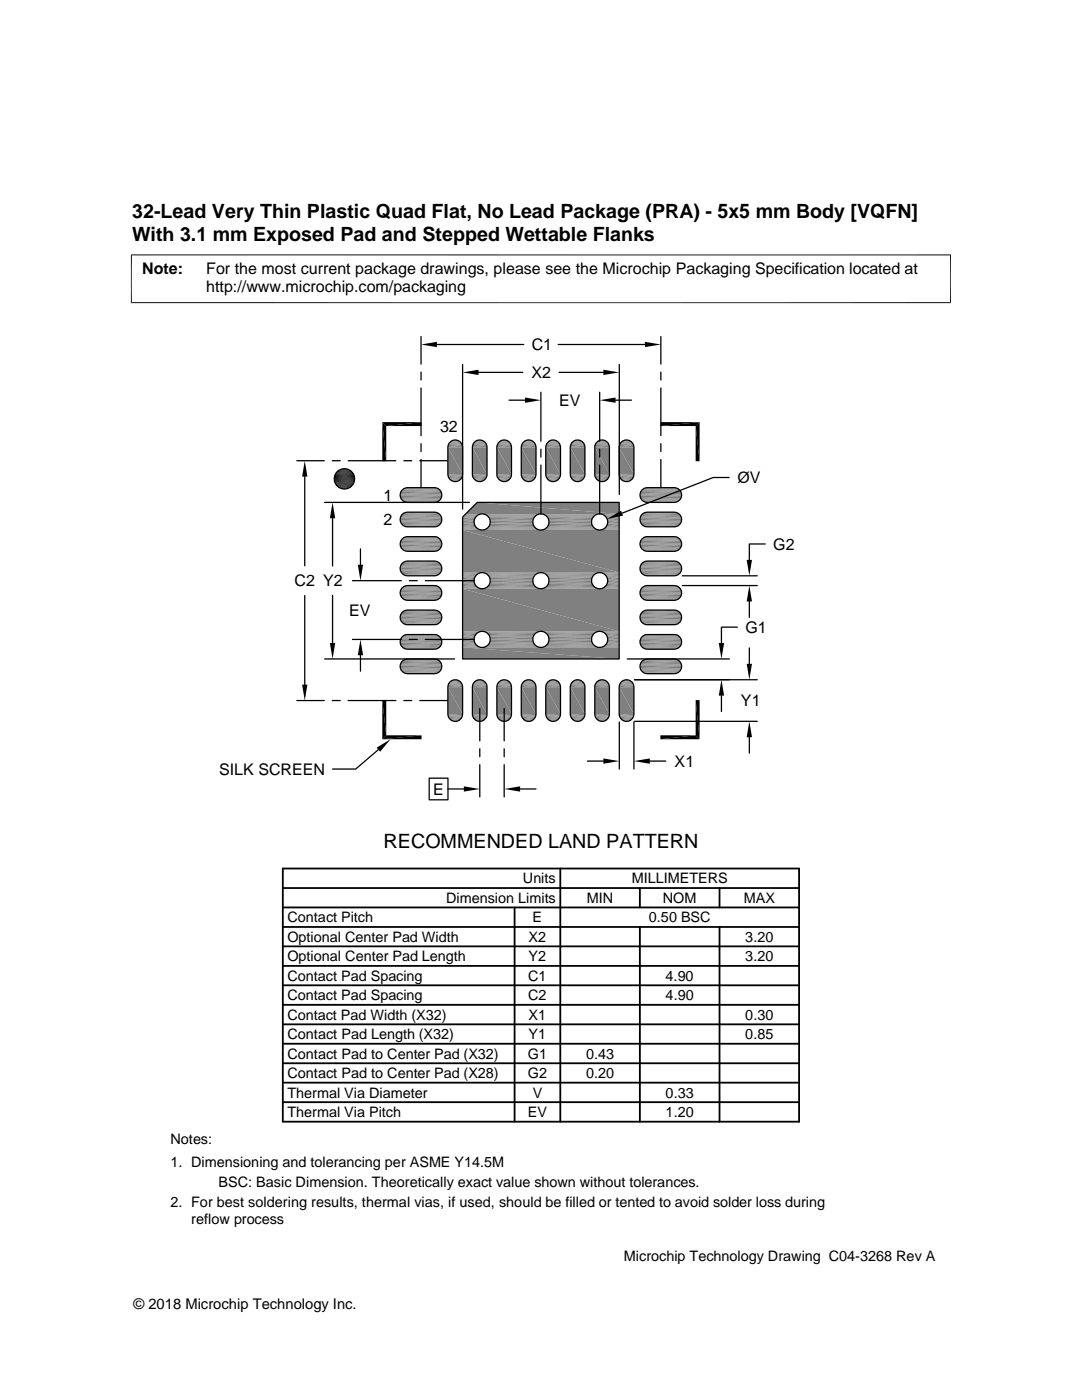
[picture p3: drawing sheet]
<svg xmlns="http://www.w3.org/2000/svg" width="216mm" height="279mm" viewBox="0 0 216 279" stroke-linecap="round" stroke-linejoin="round" font-family="sans-serif">
<g fill="#808080">
<path d="M124.6 87.9h.8z"/>
<path d="M124.9 87.8l.5 .1z"/>
<path d="M119.7 87.9h.8z"/>
<path d="M120 87.8l.5 .1z"/>
<path d="M114.9 87.9h.8z"/>
<path d="M115.1 87.8l.6 .1z"/>
<path d="M110 87.9h.8z"/>
<path d="M110.2 87.8l.6 .1z"/>
<path d="M105.1 87.9h.8z"/>
<path d="M105.3 87.8l.6 .1z"/>
<path d="M100.2 87.9h.8z"/>
<path d="M100.5 87.8l.5 .1z"/>
<path d="M95.3 87.9h.8z"/>
<path d="M95.6 87.8l.5 .1z"/>
<path d="M90.4 87.9h.8z"/>
<path d="M90.7 87.8l.5 .1z"/>
<path d="M124.4 88l.2-.1 1.1 .1z"/>
<path d="M124.6 87.9l1.1 .1z"/>
<path d="M119.5 88l.2-.1 1.1 .1z"/>
<path d="M119.7 87.9l1.1 .1z"/>
<path d="M114.6 88l.3-.1 1 .1z"/>
<path d="M114.9 87.9l1 .1z"/>
<path d="M109.7 88l.3-.1 1 .1z"/>
<path d="M110 87.9l1 .1z"/>
<path d="M104.8 88l.3-.1 1.1 .1z"/>
<path d="M105.1 87.9l1.1 .1z"/>
<path d="M99.9 88l.3-.1 1.1 .1z"/>
<path d="M100.2 87.9l1.1 .1z"/>
<path d="M95.1 88l.2-.1 1.1 .1z"/>
<path d="M95.3 87.9l1.1 .1z"/>
<path d="M90.2 88l.2-.1 1.1 .1z"/>
<path d="M90.4 87.9l1.1 .1z"/>
<path d="M124.1 88.1l.3-.1 1.5 .1z"/>
<path d="M124.4 88h1.3l.2 .1z"/>
<path d="M119.3 88.1l.2-.1 1.5 .1z"/>
<path d="M119.5 88h1.3l.2 .1z"/>
<path d="M114.4 88.1l.2-.1 1.5 .1z"/>
<path d="M114.6 88h1.3l.2 .1z"/>
<path d="M109.5 88.1l.2-.1 1.6 .1z"/>
<path d="M109.7 88h1.3l.3 .1z"/>
<path d="M104.6 88.1l.2-.1 1.6 .1z"/>
<path d="M104.8 88h1.4l.2 .1z"/>
<path d="M99.7 88.1l.2-.1 1.6 .1z"/>
<path d="M99.9 88h1.4l.2 .1z"/>
<path d="M94.8 88.1l.3-.1 1.5 .1z"/>
<path d="M95.1 88h1.3l.2 .1z"/>
<path d="M90 88.1l.2-.1 1.5 .1z"/>
<path d="M90.2 88h1.3l.2 .1z"/>
</g>
<path d="M123.9 88.2h2.2" fill="none" stroke="#808080" stroke-width=".2"/>
<path d="M124.1 88.1h1.8l.2 .2z" fill="#808080"/>
<path d="M119.1 88.2h2.1" fill="none" stroke="#808080" stroke-width=".2"/>
<path d="M119.3 88.1h1.7l.2 .2z" fill="#808080"/>
<path d="M114.2 88.2h2.1" fill="none" stroke="#808080" stroke-width=".2"/>
<path d="M114.4 88.1h1.7l.2 .2z" fill="#808080"/>
<path d="M109.3 88.2h2.1" fill="none" stroke="#808080" stroke-width=".2"/>
<path d="M109.5 88.1h1.8l.1 .2z" fill="#808080"/>
<path d="M104.4 88.2h2.2" fill="none" stroke="#808080" stroke-width=".2"/>
<path d="M104.6 88.1h1.8l.2 .2z" fill="#808080"/>
<path d="M99.5 88.2h2.2" fill="none" stroke="#808080" stroke-width=".2"/>
<path d="M99.7 88.1h1.8l.2 .2z" fill="#808080"/>
<path d="M94.6 88.2h2.2" fill="none" stroke="#808080" stroke-width=".2"/>
<path d="M94.8 88.1h1.8l.2 .2z" fill="#808080"/>
<path d="M89.7 88.2h2.2" fill="none" stroke="#808080" stroke-width=".2"/>
<path d="M90 88.1h1.7l.2 .2z" fill="#808080"/>
<path d="M89.6 88.4h2.5M94.5 88.4h2.5M99.4 88.4h2.5M104.2 88.4h2.5M109.1 88.4h2.5M114 88.4h2.5M118.9 88.4h2.5M123.8 88.4h2.5" fill="none" stroke="#808080" stroke-width=".21"/>
<g fill="none" stroke="#808080" stroke-width=".25">
<path d="M89.4 88.9h2.9M89.5 88.6h2.7M94.3 88.9h2.9M94.4 88.6h2.7M99.2 88.9h2.8M99.2 88.6h2.8M104.1 88.9h2.8M104.1 88.6h2.7M108.9 88.9h2.9M109 88.6h2.7M113.8 88.9h2.9M113.9 88.6h2.7"/>
<path d="M118.7 88.9h2.9M118.8 88.6h2.7M123.6 88.9h2.8M123.7 88.6h2.7"/>
</g>
<path d="M89.4 89.1h2.9M94.3 89.1h2.9M99.1 89.1h3M104 89.1h3M108.9 89.1h2.9M113.8 89.1h2.9M118.7 89.1h2.9M123.5 89.1h3" fill="none" stroke="#808080" stroke-width=".28"/>
<g fill="#808080">
<path d="M123.5 89.3l3 5.3h-3z"/>
<path d="M123.5 89.3h3v5.3z"/>
<path d="M118.7 89.3l2.9 5.3h-2.9z"/>
<path d="M118.7 89.3h2.9v5.3z"/>
<path d="M113.8 89.3l2.9 5.3h-2.9z"/>
<path d="M113.8 89.3h2.9v5.3z"/>
<path d="M108.9 89.3l2.9 5.3h-2.9z"/>
<path d="M108.9 89.3h2.9v5.3z"/>
<path d="M104 89.3l3 5.3h-3z"/>
<path d="M104 89.3h3v5.3z"/>
<path d="M99.1 89.3l3 5.3h-3z"/>
<path d="M99.1 89.3h3v5.3z"/>
<path d="M94.3 89.3l2.9 5.3h-2.9z"/>
<path d="M94.3 89.3h2.9v5.3z"/>
<path d="M89.4 89.3l2.9 5.3h-2.9z"/>
<path d="M89.4 89.3h2.9v5.3z"/>
</g>
<path d="M89.4 94.8h2.9M94.3 94.8h2.9M99.1 94.8h3M104 94.8h3M108.9 94.8h2.9M113.8 94.8h2.9M118.7 94.8h2.9M123.5 94.8h3" fill="none" stroke="#808080" stroke-width=".28"/>
<g fill="none" stroke="#808080" stroke-width=".25">
<path d="M89.4 95h2.9M89.5 95.3h2.7M94.3 95h2.9M94.4 95.3h2.7M99.2 95h2.8M99.2 95.3h2.8M104.1 95h2.8M104.1 95.3h2.7M108.9 95h2.9M109 95.3h2.7M113.8 95h2.9M113.9 95.3h2.7"/>
<path d="M118.7 95h2.9M118.8 95.3h2.7M123.6 95h2.8M123.7 95.3h2.7"/>
</g>
<path d="M89.6 95.5h2.5M94.5 95.5h2.5M99.4 95.5h2.5M104.2 95.5h2.5M109.1 95.5h2.5M114 95.5h2.5M118.9 95.5h2.5M123.8 95.5h2.5" fill="none" stroke="#808080" stroke-width=".21"/>
<path d="M123.9 95.6l2 .2h-1.8z" fill="#808080"/>
<path d="M123.9 95.7h2.2" fill="none" stroke="#808080" stroke-width=".2"/>
<path d="M119.1 95.6l1.9 .2h-1.7z" fill="#808080"/>
<path d="M119.1 95.7h2.1" fill="none" stroke="#808080" stroke-width=".2"/>
<path d="M114.2 95.6l1.9 .2h-1.7z" fill="#808080"/>
<path d="M114.2 95.7h2.1" fill="none" stroke="#808080" stroke-width=".2"/>
<path d="M109.3 95.6l2 .2h-1.8z" fill="#808080"/>
<path d="M109.3 95.7h2.1" fill="none" stroke="#808080" stroke-width=".2"/>
<path d="M104.4 95.6l2 .2h-1.8z" fill="#808080"/>
<path d="M104.4 95.7h2.2" fill="none" stroke="#808080" stroke-width=".2"/>
<path d="M99.5 95.6l2 .2h-1.8z" fill="#808080"/>
<path d="M99.5 95.7h2.2" fill="none" stroke="#808080" stroke-width=".2"/>
<path d="M94.6 95.6l2 .2h-1.8z" fill="#808080"/>
<path d="M94.6 95.7h2.2" fill="none" stroke="#808080" stroke-width=".2"/>
<path d="M89.7 95.6l2 .2h-1.7z" fill="#808080"/>
<path d="M89.7 95.7h2.2" fill="none" stroke="#808080" stroke-width=".2"/>
<g fill="#808080">
<path d="M124.1 95.8l1.6 .1h-1.3z"/>
<path d="M124.1 95.8h1.8l-.2 .1z"/>
<path d="M119.3 95.8l1.5 .1h-1.3z"/>
<path d="M119.3 95.8h1.7l-.2 .1z"/>
<path d="M114.4 95.8l1.5 .1h-1.3z"/>
<path d="M114.4 95.8h1.7l-.2 .1z"/>
<path d="M109.5 95.8l1.5 .1h-1.3z"/>
<path d="M109.5 95.8h1.8l-.3 .1z"/>
<path d="M104.6 95.8l1.6 .1h-1.4z"/>
<path d="M104.6 95.8h1.8l-.2 .1z"/>
<path d="M99.7 95.8l1.6 .1h-1.4z"/>
<path d="M99.7 95.8h1.8l-.2 .1z"/>
<path d="M94.8 95.8l1.6 .1h-1.3z"/>
<path d="M94.8 95.8h1.8l-.2 .1z"/>
<path d="M90 95.8l1.5 .1h-1.3z"/>
<path d="M90 95.8h1.7l-.2 .1z"/>
<path d="M124.4 95.9l1 .2z"/>
<path d="M124.4 95.9h1.3l-.3 .2z"/>
<path d="M119.5 95.9l1 .2z"/>
<path d="M119.5 95.9h1.3l-.3 .2z"/>
<path d="M114.6 95.9l1.1 .2z"/>
<path d="M114.6 95.9h1.3l-.2 .2z"/>
<path d="M109.7 95.9l1.1 .2z"/>
<path d="M109.7 95.9h1.3l-.2 .2z"/>
<path d="M104.8 95.9l1.1 .2z"/>
<path d="M104.8 95.9h1.4l-.3 .2z"/>
<path d="M99.9 95.9l1.1 .2z"/>
<path d="M99.9 95.9h1.4l-.3 .2z"/>
<path d="M95.1 95.9l1 .2z"/>
<path d="M95.1 95.9h1.3l-.3 .2z"/>
<path d="M90.2 95.9l1 .2z"/>
<path d="M90.2 95.9h1.3l-.3 .2z"/>
<path d="M124.6 96.1h.6z"/>
<path d="M124.6 96.1h.8z"/>
<path d="M119.7 96.1h.6z"/>
<path d="M119.7 96.1h.8z"/>
<path d="M114.9 96.1h.5z"/>
<path d="M114.9 96.1h.8z"/>
<path d="M110 96.1h.5z"/>
<path d="M110 96.1h.8z"/>
<path d="M105.1 96.1h.5z"/>
<path d="M105.1 96.1h.8z"/>
<path d="M100.2 96.1h.5z"/>
<path d="M100.2 96.1h.8z"/>
<path d="M95.3 96.1h.6z"/>
<path d="M95.3 96.1h.8z"/>
<path d="M90.4 96.1h.6z"/>
<path d="M90.4 96.1h.8z"/>
</g>
<g fill="none" stroke="#808080" stroke-width=".2">
<path d="M80.3 100h7.4M80.3 97.6h7.4M80.5 97.5h7M80.8 97.4h6.4M81 97.3h6M128.2 100h7.3M128.2 97.6h7.3M128.4 97.5h6.9M128.7 97.4h6.4M128.9 97.3h5.9M80.1 107.6h7.8M80.1 112.5h7.8"/>
<path d="M80.1 104.7h7.8M80.1 109.5h7.8M80.1 119.3h7.8M80.3 104.8h7.4M80.3 109.7h7.4M80.3 114.6h7.4M80.3 119.5h7.4M80.3 102.5h7.4M80.3 107.4h7.4M80.3 112.3h7.4M80.3 117.2h7.4M80.5 100.1h7"/>
<path d="M80.5 105h7M80.5 109.9h7M80.5 114.7h7M80.5 119.6h7M80.5 102.4h7M80.5 107.3h7M80.5 112.1h7M80.5 117h7M80.8 100.2h6.4M80.8 105.1h6.4M80.8 110h6.4M80.8 114.9h6.4"/>
<path d="M80.8 119.7h6.4M80.8 102.3h6.4M80.8 107.2h6.4M80.8 112h6.4M80.8 116.9h6.4M81 102.2h6M81 107.1h6M81 112h6M81 116.9h6M81 100.3h6M81 110h6M81 114.9h6"/>
<path d="M81 119.8h6M128 107.6h7.7M128 112.5h7.7M128 104.7h7.7M128 109.5h7.7M128 119.3h7.7M128.2 104.8h7.3M128.2 109.7h7.3M128.2 114.6h7.3M128.2 119.5h7.3M128.2 102.5h7.3M128.2 107.4h7.3"/>
<path d="M128.2 112.3h7.3M128.2 117.2h7.3M128.4 100.1h6.9M128.4 105h6.9M128.4 109.9h6.9M128.4 114.7h6.9M128.4 119.6h6.9M128.4 102.4h6.9M128.4 107.3h6.9M128.4 112.1h6.9M128.4 117h6.9M128.7 100.2h6.4"/>
<path d="M128.7 105.1h6.4M128.7 110h6.4M128.7 114.9h6.4M128.7 119.7h6.4M128.7 102.3h6.4M128.7 107.2h6.4M128.7 112h6.4M128.7 116.9h6.4M128.9 102.2h5.9M128.9 107.1h5.9M128.9 112h5.9M128.9 116.9h5.9"/>
<path d="M128.9 100.3h5.9M128.9 110h5.9M128.9 114.9h5.9M128.9 119.8h5.9M80.1 122.2h7.8M80.1 127.1h7.8M80.1 124.2h7.8M80.3 124.4h7.4M80.3 129.3h7.4M80.3 134.1h7.4M80.3 122h7.4M80.3 126.9h7.4"/>
<path d="M80.3 131.8h7.4M80.5 124.5h7M80.5 129.4h7M80.5 134.3h7M80.5 121.9h7M80.5 126.8h7M80.5 131.7h7M80.8 124.6h6.4M80.8 129.5h6.4M80.8 134.4h6.4M80.8 121.8h6.4M80.8 126.7h6.4"/>
<path d="M80.8 131.6h6.4M81 121.8h6M81 126.7h6M81 131.5h6M81 124.7h6M81 129.6h6M81 134.4h6M128 122.2h7.7M128 127.1h7.7M128 124.2h7.7M128.2 124.4h7.3M128.2 129.3h7.3"/>
<path d="M128.2 134.1h7.3M128.2 122h7.3M128.2 126.9h7.3M128.2 131.8h7.3M128.4 124.5h6.9M128.4 129.4h6.9M128.4 134.3h6.9M128.4 121.9h6.9M128.4 126.8h6.9M128.4 131.7h6.9M128.7 124.6h6.4M128.7 129.5h6.4"/>
<path d="M128.7 134.4h6.4M128.7 121.8h6.4M128.7 126.7h6.4M128.7 131.6h6.4M128.9 121.8h5.9M128.9 126.7h5.9M128.9 131.5h5.9M128.9 124.7h5.9M128.9 129.6h5.9M128.9 134.4h5.9"/>
</g>
<g fill="none" stroke="#808080" stroke-width=".21">
<path d="M80.1 97.8h7.8M80.1 99.8h7.8M128 97.8h7.7M128 99.8h7.7M80 114.2h8M80 102.9h8M80 117.6h8M80.1 102.7h7.8M80.1 117.3h7.8M80.1 114.4h7.8M127.9 114.2h7.9M127.9 102.9h7.9"/>
<path d="M127.9 117.6h7.9M128 102.7h7.7M128 117.3h7.7M128 114.4h7.7M80 128.9h8M80.1 132h7.8M80.1 129.1h7.8M80.1 134h7.8M127.9 128.9h7.9M128 132h7.7M128 129.1h7.7M128 134h7.7"/>
</g>
<g fill="none" stroke="#808080" stroke-width=".23">
<path d="M80 99.6h8M80 98h8M127.9 99.6h7.9M127.9 98h7.9M80 104.4h8M80 109.3h8M80 119.1h8M80 107.8h8M80 112.7h8M127.9 104.4h7.9M127.9 109.3h7.9M127.9 119.1h7.9"/>
<path d="M127.9 107.8h7.9M127.9 112.7h7.9M80 124h8M80 133.7h8M80 122.4h8M80 127.3h8M80 132.2h8M127.9 124h7.9M127.9 133.7h7.9M127.9 122.4h7.9M127.9 127.3h7.9M127.9 132.2h7.9"/>
</g>
<g fill="none" stroke="#808080" stroke-width=".25">
<path d="M79.9 98.5h8.2M79.9 99.1h8.2M79.9 99.3h8.2M79.9 98.3h8.2M127.7 98.5h8.3M127.7 99.1h8.3M127.8 98.3h8.2M127.8 99.3h8.2M79.9 113.2h8.2M79.9 103.9h8.2M79.9 108.6h8.2M79.9 118.6h8.2"/>
<path d="M79.9 104.2h8.2M79.9 109.1h8.2M79.9 114h8.2M79.9 118.9h8.2M79.9 103.1h8.2M79.9 108h8.2M79.9 112.9h8.2M79.9 117.8h8.2M127.7 113.2h8.3M127.7 103.9h8.3M127.7 108.6h8.3M127.7 118.6h8.3"/>
<path d="M127.8 103.1h8.2M127.8 108h8.2M127.8 112.9h8.2M127.8 117.8h8.2M127.8 104.2h8.2M127.8 109.1h8.2M127.8 114h8.2M127.8 118.9h8.2M79.9 127.8h8.2M79.9 132.7h8.2M79.9 123.2h8.2M79.9 133.2h8.2"/>
<path d="M79.9 123.7h8.2M79.9 128.6h8.2M79.9 133.5h8.2M79.9 122.7h8.2M79.9 127.6h8.2M79.9 132.5h8.2M127.7 127.8h8.3M127.7 132.7h8.3M127.7 123.2h8.3M127.7 133.2h8.3M127.8 122.7h8.2M127.8 127.6h8.2"/>
<path d="M127.8 132.5h8.2M127.8 123.7h8.2M127.8 128.6h8.2M127.8 133.5h8.2"/>
</g>
<g fill="none" stroke="#808080" stroke-width=".28">
<path d="M79.9 98.8h8.2M127.7 98.8h8.3M79.9 103.4h8.2M79.9 108.3h8.2M79.9 118.1h8.2M79.9 103.7h8.2M79.9 108.8h8.2M79.9 113.4h8.2M79.9 113.7h8.2M79.9 118.3h8.2M127.7 103.4h8.3M127.7 108.3h8.3"/>
<path d="M127.7 118.1h8.3M127.7 103.7h8.3M127.7 108.8h8.3M127.7 113.4h8.3M127.7 113.7h8.3M127.7 118.3h8.3M79.9 122.9h8.2M79.9 123.5h8.2M79.9 128.1h8.2M79.9 128.4h8.2M79.9 133h8.2M127.7 122.9h8.3"/>
<path d="M127.7 123.5h8.3M127.7 128.1h8.3M127.7 128.4h8.3M127.7 133h8.3"/>
</g>
<g fill="#808080">
<path d="M124.6 135.7h.8z"/>
<path d="M124.9 135.7h.5z"/>
<path d="M119.7 135.7h.8z"/>
<path d="M120 135.7h.5z"/>
<path d="M114.9 135.7h.8z"/>
<path d="M115.1 135.7h.6z"/>
<path d="M110 135.7h.8z"/>
<path d="M110.2 135.7h.6z"/>
<path d="M105.1 135.7h.8z"/>
<path d="M105.3 135.7h.6z"/>
<path d="M100.2 135.7h.8z"/>
<path d="M100.5 135.7h.5z"/>
<path d="M95.3 135.7h.8z"/>
<path d="M95.6 135.7h.5z"/>
<path d="M90.4 135.7h.8z"/>
<path d="M90.7 135.7h.5z"/>
<path d="M124.4 135.8l.2-.1 1.1 .1z"/>
<path d="M124.6 135.7l1.1 .1z"/>
<path d="M119.5 135.8l.2-.1 1.1 .1z"/>
<path d="M119.7 135.7l1.1 .1z"/>
<path d="M114.6 135.8l.3-.1 1 .1z"/>
<path d="M114.9 135.7l1 .1z"/>
<path d="M109.7 135.8l.3-.1 1 .1z"/>
<path d="M110 135.7l1 .1z"/>
<path d="M104.8 135.8l.3-.1 1.1 .1z"/>
<path d="M105.1 135.7l1.1 .1z"/>
<path d="M99.9 135.8l.3-.1 1.1 .1z"/>
<path d="M100.2 135.7l1.1 .1z"/>
<path d="M95.1 135.8l.2-.1 1.1 .1z"/>
<path d="M95.3 135.7l1.1 .1z"/>
<path d="M90.2 135.8l.2-.1 1.1 .1z"/>
<path d="M90.4 135.7l1.1 .1z"/>
<path d="M124.1 136l.3-.2 1.5 .2z"/>
<path d="M124.4 135.8h1.3l.2 .2z"/>
<path d="M119.3 136l.2-.2 1.5 .2z"/>
<path d="M119.5 135.8h1.3l.2 .2z"/>
<path d="M114.4 136l.2-.2 1.5 .2z"/>
<path d="M114.6 135.8h1.3l.2 .2z"/>
<path d="M109.5 136l.2-.2 1.6 .2z"/>
<path d="M109.7 135.8h1.3l.3 .2z"/>
<path d="M104.6 136l.2-.2 1.6 .2z"/>
<path d="M104.8 135.8h1.4l.2 .2z"/>
<path d="M99.7 136l.2-.2 1.6 .2z"/>
<path d="M99.9 135.8h1.4l.2 .2z"/>
<path d="M94.8 136l.3-.2 1.5 .2z"/>
<path d="M95.1 135.8h1.3l.2 .2z"/>
<path d="M90 136l.2-.2 1.5 .2z"/>
<path d="M90.2 135.8h1.3l.2 .2z"/>
</g>
<path d="M123.9 136h2.2" fill="none" stroke="#808080" stroke-width=".2"/>
<path d="M124.1 136h1.8l.2 .1z" fill="#808080"/>
<path d="M119.1 136h2.1" fill="none" stroke="#808080" stroke-width=".2"/>
<path d="M119.3 136h1.7l.2 .1z" fill="#808080"/>
<path d="M114.2 136h2.1" fill="none" stroke="#808080" stroke-width=".2"/>
<path d="M114.4 136h1.7l.2 .1z" fill="#808080"/>
<path d="M109.3 136h2.1" fill="none" stroke="#808080" stroke-width=".2"/>
<path d="M109.5 136h1.8l.1 .1z" fill="#808080"/>
<path d="M104.4 136h2.2" fill="none" stroke="#808080" stroke-width=".2"/>
<path d="M104.6 136h1.8l.2 .1z" fill="#808080"/>
<path d="M99.5 136h2.2" fill="none" stroke="#808080" stroke-width=".2"/>
<path d="M99.7 136h1.8l.2 .1z" fill="#808080"/>
<path d="M94.6 136h2.2" fill="none" stroke="#808080" stroke-width=".2"/>
<path d="M94.8 136h1.8l.2 .1z" fill="#808080"/>
<path d="M89.7 136h2.2" fill="none" stroke="#808080" stroke-width=".2"/>
<path d="M90 136h1.7l.2 .1z" fill="#808080"/>
<path d="M89.6 136.2h2.5M94.5 136.2h2.5M99.4 136.2h2.5M104.2 136.2h2.5M109.1 136.2h2.5M114 136.2h2.5M118.9 136.2h2.5M123.8 136.2h2.5" fill="none" stroke="#808080" stroke-width=".21"/>
<g fill="none" stroke="#808080" stroke-width=".25">
<path d="M89.4 136.7h2.9M89.5 136.5h2.7M94.3 136.7h2.9M94.4 136.5h2.7M99.2 136.7h2.8M99.2 136.5h2.8M104.1 136.7h2.8M104.1 136.5h2.7M108.9 136.7h2.9M109 136.5h2.7M113.8 136.7h2.9M113.9 136.5h2.7"/>
<path d="M118.7 136.7h2.9M118.8 136.5h2.7M123.6 136.7h2.8M123.7 136.5h2.7"/>
</g>
<path d="M89.4 137h2.9M94.3 137h2.9M99.1 137h3M104 137h3M108.9 137h2.9M113.8 137h2.9M118.7 137h2.9M123.5 137h3" fill="none" stroke="#808080" stroke-width=".28"/>
<g fill="#808080">
<path d="M123.5 137.1l3 5.4h-3z"/>
<path d="M123.5 137.1h3v5.4z"/>
<path d="M118.7 137.1l2.9 5.4h-2.9z"/>
<path d="M118.7 137.1h2.9v5.4z"/>
<path d="M113.8 137.1l2.9 5.4h-2.9z"/>
<path d="M113.8 137.1h2.9v5.4z"/>
<path d="M108.9 137.1l2.9 5.4h-2.9z"/>
<path d="M108.9 137.1h2.9v5.4z"/>
<path d="M104 137.1l3 5.4h-3z"/>
<path d="M104 137.1h3v5.4z"/>
<path d="M99.1 137.1l3 5.4h-3z"/>
<path d="M99.1 137.1h3v5.4z"/>
<path d="M94.3 137.1l2.9 5.4h-2.9z"/>
<path d="M94.3 137.1h2.9v5.4z"/>
<path d="M89.4 137.1l2.9 5.4h-2.9z"/>
<path d="M89.4 137.1h2.9v5.4z"/>
</g>
<path d="M89.4 142.6h2.9M94.3 142.6h2.9M99.1 142.6h3M104 142.6h3M108.9 142.6h2.9M113.8 142.6h2.9M118.7 142.6h2.9M123.5 142.6h3" fill="none" stroke="#808080" stroke-width=".28"/>
<g fill="none" stroke="#808080" stroke-width=".25">
<path d="M89.4 142.9h2.9M89.5 143.2h2.7M94.3 142.9h2.9M94.4 143.2h2.7M99.2 142.9h2.8M99.2 143.2h2.8M104.1 142.9h2.8M104.1 143.2h2.7M108.9 142.9h2.9M109 143.2h2.7M113.8 142.9h2.9M113.9 143.2h2.7"/>
<path d="M118.7 142.9h2.9M118.8 143.2h2.7M123.6 142.9h2.8M123.7 143.2h2.7"/>
</g>
<path d="M89.6 143.4h2.5M94.5 143.4h2.5M99.4 143.4h2.5M104.2 143.4h2.5M109.1 143.4h2.5M114 143.4h2.5M118.9 143.4h2.5M123.8 143.4h2.5" fill="none" stroke="#808080" stroke-width=".21"/>
<path d="M123.9 143.5l2 .2h-1.8z" fill="#808080"/>
<path d="M123.9 143.6h2.2" fill="none" stroke="#808080" stroke-width=".2"/>
<path d="M119.1 143.5l1.9 .2h-1.7z" fill="#808080"/>
<path d="M119.1 143.6h2.1" fill="none" stroke="#808080" stroke-width=".2"/>
<path d="M114.2 143.5l1.9 .2h-1.7z" fill="#808080"/>
<path d="M114.2 143.6h2.1" fill="none" stroke="#808080" stroke-width=".2"/>
<path d="M109.3 143.5l2 .2h-1.8z" fill="#808080"/>
<path d="M109.3 143.6h2.1" fill="none" stroke="#808080" stroke-width=".2"/>
<path d="M104.4 143.5l2 .2h-1.8z" fill="#808080"/>
<path d="M104.4 143.6h2.2" fill="none" stroke="#808080" stroke-width=".2"/>
<path d="M99.5 143.5l2 .2h-1.8z" fill="#808080"/>
<path d="M99.5 143.6h2.2" fill="none" stroke="#808080" stroke-width=".2"/>
<path d="M94.6 143.5l2 .2h-1.8z" fill="#808080"/>
<path d="M94.6 143.6h2.2" fill="none" stroke="#808080" stroke-width=".2"/>
<path d="M89.7 143.5l2 .2h-1.7z" fill="#808080"/>
<path d="M89.7 143.6h2.2" fill="none" stroke="#808080" stroke-width=".2"/>
<g fill="#808080">
<path d="M124.1 143.7l1.6 .1h-1.3z"/>
<path d="M124.1 143.7h1.8l-.2 .1z"/>
<path d="M119.3 143.7l1.5 .1h-1.3z"/>
<path d="M119.3 143.7h1.7l-.2 .1z"/>
<path d="M114.4 143.7l1.5 .1h-1.3z"/>
<path d="M114.4 143.7h1.7l-.2 .1z"/>
<path d="M109.5 143.7l1.5 .1h-1.3z"/>
<path d="M109.5 143.7h1.8l-.3 .1z"/>
<path d="M104.6 143.7l1.6 .1h-1.4z"/>
<path d="M104.6 143.7h1.8l-.2 .1z"/>
<path d="M99.7 143.7l1.6 .1h-1.4z"/>
<path d="M99.7 143.7h1.8l-.2 .1z"/>
<path d="M94.8 143.7l1.6 .1h-1.3z"/>
<path d="M94.8 143.7h1.8l-.2 .1z"/>
<path d="M90 143.7l1.5 .1h-1.3z"/>
<path d="M90 143.7h1.7l-.2 .1z"/>
<path d="M124.4 143.8l1 .1z"/>
<path d="M124.4 143.8h1.3l-.3 .1z"/>
<path d="M119.5 143.8l1 .1z"/>
<path d="M119.5 143.8h1.3l-.3 .1z"/>
<path d="M114.6 143.8l1.1 .1z"/>
<path d="M114.6 143.8h1.3l-.2 .1z"/>
<path d="M109.7 143.8l1.1 .1z"/>
<path d="M109.7 143.8h1.3l-.2 .1z"/>
<path d="M104.8 143.8l1.1 .1z"/>
<path d="M104.8 143.8h1.4l-.3 .1z"/>
<path d="M99.9 143.8l1.1 .1z"/>
<path d="M99.9 143.8h1.4l-.3 .1z"/>
<path d="M95.1 143.8l1 .1z"/>
<path d="M95.1 143.8h1.3l-.3 .1z"/>
<path d="M90.2 143.8l1 .1z"/>
<path d="M90.2 143.8h1.3l-.3 .1z"/>
<path d="M124.6 143.9l.6 .1z"/>
<path d="M124.6 143.9h.8z"/>
<path d="M119.7 143.9l.6 .1z"/>
<path d="M119.7 143.9h.8z"/>
<path d="M114.9 143.9l.5 .1z"/>
<path d="M114.9 143.9h.8z"/>
<path d="M110 143.9l.5 .1z"/>
<path d="M110 143.9h.8z"/>
<path d="M105.1 143.9l.5 .1z"/>
<path d="M105.1 143.9h.8z"/>
<path d="M100.2 143.9l.5 .1z"/>
<path d="M100.2 143.9h.8z"/>
<path d="M95.3 143.9l.6 .1z"/>
<path d="M95.3 143.9h.8z"/>
<path d="M90.4 143.9l.6 .1z"/>
<path d="M90.4 143.9h.8z"/>
<path d="M95.2 100.3l28.3 2.3h-30.6z"/>
<path d="M95.2 100.3h28.3v2.3z"/>
</g>
<g fill="none" stroke="#808080" stroke-width=".2">
<path d="M92.3 103.1h2.7M92.3 103.3h2.6M92.3 105.4h2.9M92.3 105.5h3.2M92.3 105.7h3.5M92.3 105.7h3.8M92.4 103h2.8M92.6 102.8h2.9M92.8 102.7h3M92.9 102.6h3.2M96.4 105.7h11.4M96.4 102.6h11.4"/>
<path d="M96.6 105.7h10.9M96.6 102.7h10.9M96.9 102.8h10.3M96.9 105.5h10.3M97.2 103h9.8M97.2 105.4h9.8M108.1 102.6h11.4M108.1 105.7h11.4M108.4 105.7h10.8M108.4 102.7h10.8M108.6 102.8h10.3M108.6 105.5h10.3"/>
<path d="M108.9 105.4h9.8M108.9 103h9.8M119.8 105.7h3.7M119.8 102.6h3.7M120.1 105.7h3.4M120.1 102.7h3.4M120.4 102.8h3.1M120.4 105.5h3.1M120.6 103h2.9M120.6 105.4h2.9"/>
</g>
<path d="M97.4 103.2h9.3M109.1 103.2h9.3M120.8 103.2h2.7" fill="none" stroke="#808080" stroke-width=".23"/>
<path d="M92.3 103.5h2.5M92.3 103.7h2.4M97.6 103.5h9M97.7 103.7h8.7M109.3 103.5h9M109.4 103.7h8.8M121 103.5h2.5M121.2 103.7h2.3" fill="none" stroke="#808080" stroke-width=".28"/>
<path d="M92.3 104h2.3M92.3 104.3h2.3M92.3 104.6h2.4M97.7 104.6h8.7M97.8 104.3h8.5M97.8 104h8.5M109.4 104.6h8.8M109.5 104.3h8.6M109.5 104h8.6M121.2 104.6h2.3M121.2 104.3h2.3M121.2 104h2.3" fill="none" stroke="#808080" stroke-width=".3"/>
<path d="M92.3 104.9h2.5M92.3 105.1h2.7M97.4 105.1h9.3M97.6 104.9h9M109.1 105.1h9.3M109.3 104.9h9M120.8 105.1h2.7M121 104.9h2.5" fill="none" stroke="#808080" stroke-width=".25"/>
<g fill="#808080">
<path d="M92.3 105.8l31.2 8.5h-31.2z"/>
<path d="M92.3 105.8h31.2v8.5z"/>
</g>
<g fill="none" stroke="#808080" stroke-width=".2">
<path d="M92.3 114.3h3.8M92.3 114.4h3.5M92.3 114.5h3.2M92.3 117.3h3.2M92.3 117.4h3.5M92.3 117.5h3.8M96.4 117.5h11.4M96.4 114.3h11.4M96.6 117.4h10.9M96.6 114.4h10.9M96.9 114.5h10.3M96.9 117.3h10.3"/>
<path d="M108.1 114.3h11.4M108.1 117.5h11.4M108.4 117.4h10.8M108.4 114.4h10.8M108.6 114.5h10.3M108.6 117.3h10.3M119.8 117.5h3.7M119.8 114.3h3.7M120.1 117.4h3.4M120.1 114.4h3.4M120.4 114.5h3.1M120.4 117.3h3.1"/>
</g>
<path d="M92.3 114.7h2.9M92.3 117.1h2.9M97.2 114.7h9.8M97.2 117.1h9.8M108.9 117.1h9.8M108.9 114.7h9.8M120.6 114.7h2.9M120.6 117.1h2.9" fill="none" stroke="#808080" stroke-width=".21"/>
<path d="M92.3 114.9h2.7M92.3 116.9h2.7M97.4 114.9h9.3M97.4 116.9h9.3M109.1 114.9h9.3M109.1 116.9h9.3M120.8 116.9h2.7M120.8 114.9h2.7" fill="none" stroke="#808080" stroke-width=".23"/>
<path d="M92.3 115.2h2.5M92.3 116.6h2.5M97.6 116.6h9M97.6 115.2h9M109.3 115.2h9M109.3 116.6h9M121 115.2h2.5M121 116.6h2.5" fill="none" stroke="#808080" stroke-width=".25"/>
<g fill="none" stroke="#808080" stroke-width=".3">
<path d="M92.3 115.4h2.4M92.3 115.7h2.3M92.3 116h2.3M92.3 116.3h2.4M97.7 115.4h8.7M97.7 116.3h8.7M97.8 116h8.5M97.8 115.7h8.5M109.4 116.3h8.8M109.4 115.4h8.8M109.5 116h8.6M109.5 115.7h8.6"/>
<path d="M121.2 116.3h2.3M121.2 115.4h2.3M121.2 116h2.3M121.2 115.7h2.3"/>
</g>
<g fill="#808080">
<path d="M92.3 117.5l31.2 8.5h-31.2z"/>
<path d="M92.3 117.5h31.2v8.5z"/>
</g>
<g fill="none" stroke="#808080" stroke-width=".2">
<path d="M92.3 126h3.8M92.3 126.1h3.5M92.3 126.2h3.2M92.3 126.4h2.9M92.3 128.8h2.9M92.3 129h3.2M92.3 129.1h3.5M92.3 129.2h3.8M96.4 129.2h11.4M96.4 126h11.4M96.6 129.1h10.9M96.6 126.1h10.9"/>
<path d="M96.9 126.2h10.3M96.9 129h10.3M97.2 126.4h9.8M97.2 128.8h9.8M108.1 126h11.4M108.1 129.2h11.4M108.4 129.1h10.8M108.4 126.1h10.8M108.6 126.2h10.3M108.6 129h10.3M108.9 128.8h9.8M108.9 126.4h9.8"/>
<path d="M119.8 129.2h3.7M119.8 126h3.7M120.1 129.1h3.4M120.1 126.1h3.4M120.4 126.2h3.1M120.4 129h3.1M120.6 126.4h2.9M120.6 128.8h2.9"/>
</g>
<path d="M92.3 126.6h2.7M92.3 126.9h2.5M97.4 126.6h9.3M97.6 126.9h9M109.1 126.6h9.3M109.3 126.9h9M120.8 126.6h2.7M121 126.9h2.5" fill="none" stroke="#808080" stroke-width=".25"/>
<path d="M92.3 127.2h2.4M92.3 127.5h2.3M92.3 127.8h2.3M97.7 127.2h8.7M97.8 127.8h8.5M97.8 127.5h8.5M109.4 127.2h8.8M109.5 127.8h8.6M109.5 127.5h8.6M121.2 127.2h2.3M121.2 127.8h2.3M121.2 127.5h2.3" fill="none" stroke="#808080" stroke-width=".3"/>
<path d="M92.3 128h2.4M92.3 128.3h2.5M97.6 128.3h9M97.7 128h8.7M109.3 128.3h9M109.4 128h8.8M121 128.3h2.5M121.2 128h2.3" fill="none" stroke="#808080" stroke-width=".28"/>
<path d="M92.3 128.6h2.7M97.4 128.6h9.3M109.1 128.6h9.3M120.8 128.6h2.7" fill="none" stroke="#808080" stroke-width=".23"/>
<g fill="#808080">
<path d="M92.3 129.2l31.2 2.3h-31.2z"/>
<path d="M92.3 129.2h31.2v2.3z"/>
</g>
<g fill="none" stroke="#000" stroke-width=".25">
<path d="M84 67.2v5.5M84 74.3v1.5M84 77.4v9.6M87.2 68.7h17.3M92.3 72.7v28.9M95.5 74.3h8.8M101.6 79.9h3.2M107.9 78.3v9.8M111.4 68.7h17.3M111.6 74.3h8.8M119.7 78.3v9.8M122.8 79.9h3.2"/>
<path d="M123.6 72.7v26M131.9 67.2v5.5M131.9 74.3v1.5M131.9 77.4v9.6M59.2 91.9h5.5M60.8 95.1v17.8M66.3 91.9h1.6M69.5 91.9h9.5M80.3 97.8l.4-.3 .6-.2h5.4a1.47 1.47 0 0 1 1.5 1.5 1.47 1.47 0 0 1-1.5 1.5h-5.4a1.47 1.47 0 0 1-1.3-.9 1.47 1.47 0 0 1 .3-1.6zM80.6 91.9h1.6M83.8 91.9h5.5M84 88.5v1.6"/>
<path d="M84 91.7v5.5M89.9 88.2a1.47 1.47 0 0 1 1.6-.3 1.47 1.47 0 0 1 .8 1.4v5.3a1.47 1.47 0 0 1-1.5 1.5 1.47 1.47 0 0 1-1.4-1.5v-5.3l.1-.7zM94.8 88.2a1.46 1.46 0 0 1 1.5-.3 1.46 1.46 0 0 1 .9 1.4v5.3a1.46 1.46 0 0 1-1.5 1.5 1.46 1.46 0 0 1-1.4-1.5v-5.3l.1-.7zM99.7 88.2a1.46 1.46 0 0 1 1.5-.3 1.46 1.46 0 0 1 .9 1.4v5.3a1.46 1.46 0 0 1-1.5 1.5 1.46 1.46 0 0 1-1.5-1.5l.1-5.7zM104.6 88.1a1.46 1.46 0 0 1 1.5-.2 1.46 1.46 0 0 1 .9 1.4v5.3a1.47 1.47 0 0 1-1.5 1.5 1.47 1.47 0 0 1-1.5-1.5v-5.3l.2-.7zM107.9 89.6v1.6M107.9 92.8v9.8M109.4 88.1a1.47 1.47 0 0 1 1.6-.1 1.47 1.47 0 0 1 .8 1.3v5.3a1.47 1.47 0 0 1-1.4 1.5 1.47 1.47 0 0 1-1.5-1.5v-5.3l.2-.7zM114.3 88.2a1.47 1.47 0 0 1 1.6-.2 1.47 1.47 0 0 1 .8 1.3v5.3a1.46 1.46 0 0 1-1.4 1.5 1.46 1.46 0 0 1-1.5-1.5v-5.3l.1-.7zM119.2 88.2a1.46 1.46 0 0 1 1.6-.3 1.46 1.46 0 0 1 .8 1.4v5.3a1.46 1.46 0 0 1-1.5 1.5 1.46 1.46 0 0 1-1.4-1.5v-5.7zM119.7 89.6v1.6M119.7 92.8v9.8"/>
<path d="M124.1 88.1a1.47 1.47 0 0 1 1.5-.2 1.47 1.47 0 0 1 .9 1.4v5.3a1.47 1.47 0 0 1-1.5 1.5 1.47 1.47 0 0 1-1.5-1.5v-5.3l.2-.7zM128.3 97.6l.9-.3h5.3a1.47 1.47 0 0 1 1.5 1.5 1.47 1.47 0 0 1-1.5 1.5h-5.3a1.47 1.47 0 0 1-1.4-1 1.47 1.47 0 0 1 .5-1.7zM131.9 88.5v1.6M131.9 91.7v5.5M145.5 95.3h-3.2l-18.2 7.1M60.8 118.9v17.7M64.8 100.3h28.9M66.4 103.4v9.6M66.4 118.8v9.5M70.3 115.9h9.8M71.9 109.5v3.2M80.3 102.7l.4-.3 .6-.2h5.4a1.46 1.46 0 0 1 1.5 1.5 1.46 1.46 0 0 1-1.5 1.4h-5.4a1.46 1.46 0 0 1-1.3-.8 1.46 1.46 0 0 1 .3-1.6z"/>
<path d="M80.3 117.3l.4-.3 .6-.1h5.4a1.47 1.47 0 0 1 1.5 1.4 1.47 1.47 0 0 1-1.5 1.5h-5.4a1.48 1.48 0 0 1-1.3-.9 1.48 1.48 0 0 1 .3-1.6zM80.3 112.4l.4-.3 .6-.1h5.4a1.47 1.47 0 0 1 1.5 1.4 1.47 1.47 0 0 1-1.5 1.5h-5.4a1.47 1.47 0 0 1-1.3-.9 1.47 1.47 0 0 1 .3-1.6zM80.3 107.5l.4-.3 .6-.1h5.4a1.46 1.46 0 0 1 1.5 1.5 1.46 1.46 0 0 1-1.5 1.4h-5.4a1.46 1.46 0 0 1-1.3-.9 1.46 1.46 0 0 1 .3-1.6zM81.7 115.9h1.6M84.9 115.9h9.7M95.2 100.3h28.3v31.2h-31.2v-28.3zM128.3 107.4l.9-.3h5.3a1.46 1.46 0 0 1 1.5 1.5 1.46 1.46 0 0 1-1.5 1.4h-5.3a1.46 1.46 0 0 1-1.4-1 1.46 1.46 0 0 1 .5-1.6zM128.3 102.5l.9-.3h5.3a1.46 1.46 0 0 1 1.5 1.5 1.46 1.46 0 0 1-1.5 1.4h-5.3a1.46 1.46 0 0 1-1.4-1 1.46 1.46 0 0 1 .5-1.6zM128.3 117.2l.9-.3h5.3a1.47 1.47 0 0 1 1.5 1.4 1.47 1.47 0 0 1-1.5 1.5h-5.3a1.47 1.47 0 0 1-1.4-1 1.47 1.47 0 0 1 .5-1.6zM128.3 112.3l.9-.3h5.3a1.47 1.47 0 0 1 1.5 1.4 1.47 1.47 0 0 1-1.5 1.5h-5.3a1.47 1.47 0 0 1-1.4-1 1.47 1.47 0 0 1 .5-1.6zM136.1 116.9h15M136.1 114.9h15"/>
<path d="M152.7 108.6h-3.2v3.1M59.2 139.8h5.5M64.8 131.5h25.9M66.3 139.8h1.6M69.5 139.8h9.5M70.3 127.6h9.8M71.9 130.8v3.1M80.3 132l.4-.4 .6-.1h5.4a1.47 1.47 0 0 1 1.5 1.5 1.47 1.47 0 0 1-1.5 1.5h-5.4a1.47 1.47 0 0 1-1.3-.9 1.47 1.47 0 0 1 .3-1.6zM80.3 122.2l.4-.3 .6-.1h5.4a1.46 1.46 0 0 1 1.5 1.4 1.46 1.46 0 0 1-1.5 1.5h-5.4a1.46 1.46 0 0 1-1.3-.9 1.46 1.46 0 0 1 .3-1.6zM80.3 127.1l.4-.3 .6-.2h5.4a1.46 1.46 0 0 1 1.5 1.5 1.46 1.46 0 0 1-1.5 1.5h-5.4a1.46 1.46 0 0 1-1.3-.9 1.46 1.46 0 0 1 .3-1.6zM80.6 139.8h1.6M81.7 127.6h1.6"/>
<path d="M83.8 139.8h5.5M84.9 127.6h9.7M89.7 136.2a1.47 1.47 0 0 1 1.6-.5 1.47 1.47 0 0 1 1 1.4v5.4a1.47 1.47 0 0 1-1.5 1.5 1.47 1.47 0 0 1-1.4-1.5v-5.4zM94.6 136.2a1.46 1.46 0 0 1 1.6-.5 1.46 1.46 0 0 1 1 1.4v5.4a1.46 1.46 0 0 1-1.5 1.5 1.46 1.46 0 0 1-1.4-1.5v-5.4zM99.4 136.2a1.46 1.46 0 0 1 1.7-.5 1.46 1.46 0 0 1 1 1.4v5.4a1.46 1.46 0 0 1-1.5 1.5 1.46 1.46 0 0 1-1.5-1.5v-5.4zM104.3 136.2a1.47 1.47 0 0 1 1.7-.5 1.47 1.47 0 0 1 1 1.4v5.4a1.47 1.47 0 0 1-1.5 1.5 1.47 1.47 0 0 1-1.5-1.5v-5.4zM109.2 136.2a1.47 1.47 0 0 1 1.6-.5 1.47 1.47 0 0 1 1 1.4v5.4a1.47 1.47 0 0 1-1.4 1.5 1.47 1.47 0 0 1-1.5-1.5v-5.4zM114.1 136.2a1.46 1.46 0 0 1 1.6-.5 1.46 1.46 0 0 1 1 1.4v5.4a1.46 1.46 0 0 1-1.4 1.5 1.46 1.46 0 0 1-1.5-1.5v-5.4zM119 136.2a1.46 1.46 0 0 1 1.6-.5 1.46 1.46 0 0 1 1 1.4v5.4a1.46 1.46 0 0 1-1.5 1.5 1.46 1.46 0 0 1-1.4-1.5v-5.4zM123.8 136.2a1.48 1.48 0 0 1 1.7-.5 1.48 1.48 0 0 1 1 1.4v5.4a1.47 1.47 0 0 1-1.5 1.5 1.47 1.47 0 0 1-1.5-1.5v-5.4zM125.2 131.5h20.3M126.6 135.7h24.5"/>
<path d="M128.3 131.8l.9-.3h5.3a1.47 1.47 0 0 1 1.5 1.5 1.47 1.47 0 0 1-1.5 1.5h-5.3a1.47 1.47 0 0 1-1.4-1 1.47 1.47 0 0 1 .5-1.7zM128.3 126.9l.9-.3h5.3a1.46 1.46 0 0 1 1.5 1.5 1.46 1.46 0 0 1-1.5 1.5h-5.3a1.46 1.46 0 0 1-1.4-1 1.46 1.46 0 0 1 .5-1.7zM128.3 122l.9-.2h5.3a1.46 1.46 0 0 1 1.5 1.4 1.46 1.46 0 0 1-1.5 1.5h-5.3a1.46 1.46 0 0 1-1.4-1 1.46 1.46 0 0 1 .5-1.7zM144 138.8v3.2M147.1 125.2h-3.1v3.1M149.5 120v3.2M149.5 129.3v3.2M75.5 149.6l-4.5 3.9h-4.6M85.6 155.3h3.8v4.3h-3.8zM89.4 157.5h3.2M95.7 141.4v6.4M95.7 149.4v1.6"/>
<path d="M95.7 152.6v6.4M100.6 141.4v6.4M100.6 149.4v1.6M100.6 152.6v6.4M103.8 157.5h3.2M117.2 151.9h3.2M123.6 144.1v9.4M126.5 144.1v9.4M126.6 144h24.5M129.7 151.9h3.1M149.5 147.1v3.2"/>
<circle cx="68.7" cy="95.6" r="2.03"/>
<circle cx="96.2" cy="104.2" r="1.61"/>
<circle cx="96.2" cy="115.9" r="1.61"/>
<circle cx="107.9" cy="104.2" r="1.61"/>
<circle cx="107.9" cy="115.9" r="1.61"/>
<circle cx="119.7" cy="104.2" r="1.61"/>
<circle cx="119.7" cy="115.9" r="1.61"/>
<circle cx="96.2" cy="127.6" r="1.61"/>
<circle cx="107.9" cy="127.6" r="1.61"/>
<circle cx="119.7" cy="127.6" r="1.61"/>
</g>
<g fill="none" stroke="#000" stroke-width=".36">
<path d="M56.4 177.2h103M56.4 173.3h103v50.6h-103zM111.8 173.3v50.6M127.7 177.2v3.9M143.6 177.2v3.9M56.4 181.1h103M56.4 188.9h103M56.4 185h103M56.4 192.8h103M56.4 196.6h103M102.7 181.1v42.8M127.7 185v38.9"/>
<path d="M143.6 185v38.9M56.4 200.5h103M56.4 204.4h103M56.4 212.2h103M56.4 208.3h103M56.4 220h103M56.4 216.1h103"/>
</g>
<g fill="#000">
<path d="M84 68.7l3.2-.5v1.1zM92.3 74.3l3.2-.5v1zM104.8 79.3l3.1 .6-3.1 .5zM120.4 73.8l3.2 .5-3.2 .5zM119.7 79.9l3.1-.6v1.1zM128.7 68.2l3.2 .5-3.2 .6zM60.8 91.9l.5 3.2h-1zM67.7 97.3l1.9 .1zM67.9 93.7l1.8 .1zM67.9 97.4l1.5 .1zM67.9 97.4h1.7zM67.9 93.7h1.7z"/>
<path d="M68.1 93.6l1.5 .1zM68.1 97.5h1.1zM68.1 97.5h1.3zM68.1 93.6h1.3zM68.3 93.6h1.1zM68.3 97.5l.6 .1zM68.3 97.5h.9zM68.3 93.6h.9zM68.4 93.6h.8zM68.4 97.6h.5zM68.4 93.6h.5zM76.3 84.2l.8 7.9h-.8z"/>
<path d="M76.3 84.2h7.8l-7 .8zM76.3 84.2l.8 .8v7.1zM77.1 85l7-.8v.8zM131.8 84.2h7.8l-7.8 .8zM131.8 85l7.8-.8-.8 .8zM138.8 85l.8 7.1h-.8zM138.8 85l.8-.8v7.9zM66.4 100.3l.5 3.1h-1.1zM71.4 112.7h1.1l-.6 3.2zM121.2 103.6l2.7-1.7 .4 1zM149 111.7h1.1l-.6 3.2zM60.3 136.6h1l-.5 3.2z"/>
<path d="M65.8 128.3h1.1l-.5 3.2zM71.9 127.6l.6 3.2h-1.1zM138.8 139.7l.8 7.8-.8-.8zM138.8 139.7h.8v7.8zM144 135.7l.5 3.1h-1.1zM143.4 128.3h1.1l-.5 3.2zM149 132.5h1.1l-.6 3.2zM149.5 116.9l.6 3.1h-1.1zM75.2 149.2l2.7-1.7-2 2.5zM76.3 139.7l.8 7-.8 .8zM76.3 139.7h.8v7zM76.3 147.5l7.8-.8v.8z"/>
<path d="M76.3 147.5l.8-.8h7zM92.6 156.9l3.1 .6-3.1 .5zM100.6 157.5l3.2-.6v1.1zM120.4 151.4l3.2 .5-3.2 .5zM126.5 151.9l3.2-.5v1zM131.8 146.7h7l-7 .8zM131.8 147.5l7-.8 .8 .8zM149.5 144l.6 3.1h-1.1z"/>
</g>
<g fill="none" stroke="#000" stroke-width=".2">
<path d="M26.1 50.9h163.7M26.2 50.8v9.7M189.7 50.8v9.7M26.1 60.4h163.7M66.7 95.3h4M66.7 95.5h4.1M66.7 95.7h4.1M66.7 95.9h4M66.7 96h4M66.7 95.1h4M66.8 94.9h3.9M66.8 96.2h3.9"/>
<path d="M66.8 96.4h3.8M66.8 94.7h3.8M66.9 96.6h3.6M66.9 94.6h3.6M67 94.4h3.4M67 96.7h3.4M67.1 94.2h3.2M67.1 96.9h3.2M67.3 97h2.9M67.3 94.1h2.9M67.4 97.2h2.6M67.4 94h2.6"/>
<path d="M67.6 93.9h2.3M67.6 97.3h2.3M67.7 93.8h2M67.7 97.4h2"/>
</g>
<g font-size="3.9">
<text x="26.4" y="43.5">32-Lead Very Thin Plastic Quad Flat, No Lead Package (PRA) - 5x5 mm Body [VQFN]</text>
<text x="26.4" y="48">With 3.1 mm Exposed Pad and Stepped Wettable Flanks</text>
<text x="76.5" y="169.2">RECOMMENDED LAND PATTERN</text>
</g>
<g font-size="3.2">
<text x="28.4" y="54.6">Note:</text>
<text x="41.1" y="58.3">http://www.microchip.com/packaging</text>
<text x="41.1" y="54.6">For the most current package drawings, please see the Microchip Packaging Specification located at</text>
<text x="106.1" y="69.9">C1</text>
<text x="106.1" y="75.5">X2</text>
<text x="111.5" y="81">EV</text>
<text x="87.8" y="86.2">32</text>
<text x="76.5" y="99.9">1</text>
<text x="147.2" y="96.4">ØV</text>
<text x="76.5" y="104.8">2</text>
<text x="154.3" y="109.7">G2</text>
<text x="58.8" y="117">C2 Y2</text>
<text x="69.7" y="122.9">EV</text>
<text x="148.7" y="126.3">G1</text>
<text x="147.8" y="140.9">Y1</text>
<text x="43.7" y="154.6">SILK SCREEN</text>
<text x="134.6" y="153">X1</text>
<text x="86.4" y="158.6">E</text>
</g>
<g font-size="2.9">
<text x="104.3" y="176.3">Units</text>
<text x="126" y="176.3">MILLIMETERS</text>
<text x="57.3" y="184.1">Contact Pitch</text>
<text x="89" y="180.2">Dimension Limits</text>
<text x="106.3" y="184.1">E</text>
<text x="117.1" y="180.2">MIN</text>
<text x="129.5" y="184.1">0.50 BSC</text>
<text x="132.3" y="180.2">NOM</text>
<text x="148.4" y="180.2">MAX</text>
<text x="57.3" y="188">Optional Center Pad Width</text>
<text x="57.3" y="191.9">Optional Center Pad Length</text>
<text x="105.5" y="191.9">Y2</text>
<text x="105.5" y="188">X2</text>
<text x="148.7" y="191.9">3.20</text>
<text x="148.7" y="188">3.20</text>
<text x="57.3" y="195.7">Contact Pad Spacing</text>
<text x="105.4" y="195.7">C1</text>
<text x="132.8" y="195.7">4.90</text>
<text x="57.3" y="199.6">Contact Pad Spacing</text>
<text x="57.3" y="203.5">Contact Pad Width (X32)</text>
<text x="105.4" y="199.6">C2</text>
<text x="105.5" y="203.5">X1</text>
<text x="132.8" y="199.6">4.90</text>
<text x="148.7" y="203.5">0.30</text>
<text x="57.3" y="207.4">Contact Pad Length (X32)</text>
<text x="105.5" y="207.4">Y1</text>
<text x="148.7" y="207.4">0.85</text>
<text x="57.3" y="211.3">Contact Pad to Center Pad (X32)</text>
<text x="57.3" y="215.2">Contact Pad to Center Pad (X28)</text>
<text x="105.3" y="211.3">G1</text>
<text x="105.3" y="215.2">G2</text>
<text x="116.9" y="211.3">0.43</text>
<text x="116.9" y="215.2">0.20</text>
<text x="57.3" y="219.1">Thermal Via Diameter</text>
<text x="106.3" y="219.1">V</text>
<text x="132.8" y="219.1">0.33</text>
<text x="57.3" y="222.9">Thermal Via Pitch</text>
<text x="105.3" y="222.9">EV</text>
<text x="132.8" y="222.9">1.20</text>
<text x="34" y="228.3">Notes:</text>
<text x="34" y="232.9">1. Dimensioning and tolerancing per ASME Y14.5M</text>
<text x="43.6" y="236.9">BSC: Basic Dimension. Theoretically exact value shown without tolerances.</text>
<text x="34" y="241">2. For best soldering results, thermal vias, if used, should be filled or tented to avoid solder loss during</text>
<text x="38.1" y="244.3">reflow process</text>
<text x="124.5" y="251.7">Microchip Technology Drawing C04-3268 Rev A</text>
<text x="26.6" y="261.3">© 2018 Microchip Technology Inc.</text>
</g>
</svg>
